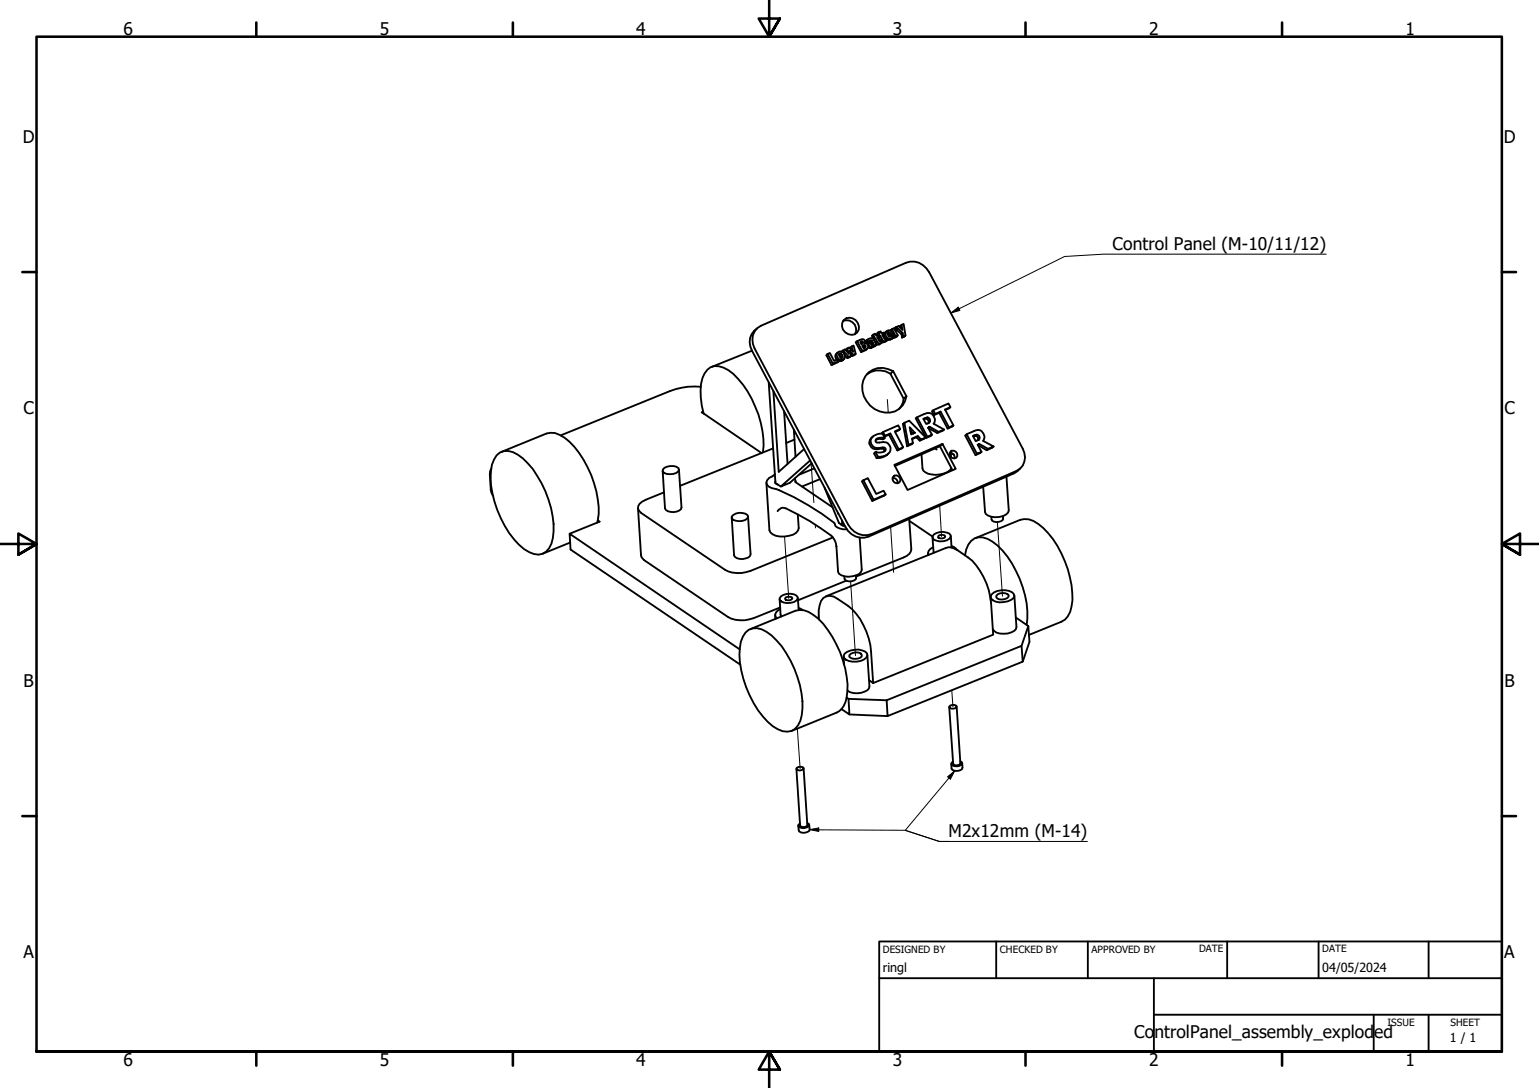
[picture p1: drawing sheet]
<svg xmlns="http://www.w3.org/2000/svg" width="420mm" height="297mm" viewBox="0 0 420 297" stroke-linecap="round" stroke-linejoin="round" font-family="sans-serif">
<!-- layer: Tweak Trail (ISO) -->
<path d="M242.3 109.1l.2 3.6M221.4 126.2l.8 11M243.6 130.5l.1 .5M222.6 143.2v.9M243.1 143.9l.9 12.4M217.7 198.9l.7 11M259.8 188.5l.4 4.5" fill="none" stroke="#000" stroke-width=".27"/>
<!-- layer: Visible (ISO) -->
<g fill="none" stroke="#000" stroke-width=".51">
<path d="M205.3 95.7l25.5 48.2a5 5 0 0 0 6.4 2.6l39.5-17.2 1.8-1.4M205.3 95.7l-11.1 4.5M206.7 89.6a4.5 4.5 0 0 0-1.4 6.1M206.8 89.6l.9-.7 39.6-17.2a5 5 0 0 1 6.4 2.6l25.5 48.2a4.3 4.3 0 0 1-1.7 6.1l-39.6 17.2a5.2 5.2 0 0 1-6.4-2.6l-25.5-48.1a4.7 4.7 0 0 1 .8-5.5zM225.9 96.6l-.3 .4 1.4 2.7 2-1.1M225.9 96.6l.7-.2 1.1 2.1 1-.4 .3 .5-1.6 .7zM227.4 99.3l-.4 .4M228.5 96.5a1.22 1.22 0 0 1 1.9-.2 1.22 1.22 0 0 1-.3 1.9 1.35 1.35 0 0 1-1.6-1.7zM228.7 96.3a1.17 1.17 0 0 0-.2 1.9M229 96.8l.4 .2 .3 .8M229.1 96.6l.3-.2 .5 .6v.7l-.5-.2zM230.1 95.7l1.6 1.8-.4 .3"/>
<path d="M230.2 87.6a2.59 2.59 0 0 1 2.9 .7 2.59 2.59 0 0 1 .3 2.9M230.3 87.4a2.51 2.51 0 0 1 3.4 .1 2.51 2.51 0 0 1 .3 3.3 2.52 2.52 0 0 1-3.3-.1 2.52 2.52 0 0 1-.4-3.3zM230.4 98a1.4 1.4 0 0 1-1.4 .6M230.6 97l.7 .8 1-.7-.6 .4M231.3 95.1l.4 1.5-1-1.2-1 .6M232.2 96.8l.4 .4 1-.6-.6 .3M232.2 95.3l-.1-.3 .9-.7 .6 2.3M232.3 97.1l-.3-1.4 1 1.2-.4 .3M232.5 94.6l.4 1.5-1.1-1.2-.8 .5 .1 .4M234 93.1l-.4 .4 1.5 2.6 1.7-.9M234 93.1l1.2-.5a.75 .75 0 0 1 .8 .3 .75 .75 0 0 1 .1 .8 .84 .84 0 0 1 .9 .7 .84 .84 0 0 1-.6 1l-1 .4zM235.3 93.2a.35 .35 0 0 1 .3 .4 .35 .35 0 0 1-.3 .3"/>
<path d="M235.3 93.2l-.4 .1 .2 .7 .2-.1M235.3 93.2l-.4 .3 .4 .4M235.4 94.4l.6-.2 .3 .5-.5 .3zM235.4 95.8l-.3 .3M235.6 94.5l.4 .2v.3M236 94.2l-.5 .3M236.6 93.6l.4-.3zM236.7 92.8a1.35 1.35 0 0 1 1.9 0l.7 1.3M236.9 93.3l-.2-.5-.4 .4 .3 .4M237 93.3l.7-.4 .4 .2a.81 .81 0 0 0-.9 1 .81 .81 0 0 0 1.3 .4l.1-.3-.2 .5M237.4 93.5l-.5 .5M237.6 93.3h-.6"/>
<path d="M237.9 93.8h-.1M238.1 94.2l-.2-.4 .4-.3 .1 .3-.3 .4M238.3 93.5l-.4 .2-.1 .3 .3 .2 .3-.4M238.4 94.5l-.6 .5-.8-.1M238.4 91.4l.3 .5-.6 .4M238.5 92l.2 .4-.2 .2M238.7 94.3l.6-.2-.3 .4-.6 .2-.1-.1M238.7 92.4h.3l-.4 .3 .5 .9a.69 .69 0 0 0 1 .4l.8-.6-.2-.5-.2 .2M239 92.4l.7 1.2 .3 .2 .9-.4M239.6 92.3l.5-.4-.6 .2 .6 1 .5-.1M239.8 92.1h.2l.5 1M239.8 90.7l-.3 .3 .1 .5"/>
<path d="M239.9 91.4h-.1M240.1 91.9l-.3-.5-.5 .3-.3-.6-.9 .6 .2 .5M240.1 91.8l-.3 .4M240.3 91.7l.8 1.4h.8l.4-.3M240.3 91.7l-.2 .1-.2-.4 .2-.1-.3-.6 .6-.2 .3 .5 .5-.2 .3 .4-.6 .3 .6 1 .3 .1 .2-.2M240.3 91.7l-.3 .4M241.4 91.4l.1 .7 .3 .4M241.5 91.2l-.5 .4M242 92.4l.3 .4M242 90.5l-.6 .6M242 92.4l-.1 .1M242.3 91l.3 .2"/>
<path d="M242.3 92.8a1.64 1.64 0 0 1-1.4 .7M242.4 90.7l.6 .2-.7 .3zM243.4 91.9l.4-.5 .4 .5-.6 .5M243.5 89.8l1 2-.3 .4M243.6 91.6l-.5 .3-.6-.3 1.3-.5-1.2 .6M243.6 91.2l.2 .2M243.6 91.6l-.1 .2M243.8 91.1a1.05 1.05 0 0 0-1.1-.9 1.05 1.05 0 0 0-1 1 1.35 1.35 0 0 0 .8 1.2 1.35 1.35 0 0 0 1.5-.3M243.8 91.4l-.2 .2M244 92.1l-.9 .6-.8 .1M244.5 89.4l-.3 .3M244.5 91.8l.6-.2-.9 .6-.1-.3"/>
<path d="M244.7 90.2l-.2 .1M244.9 90.1l1.2 1.2 .2 .9 .9-.6-.6 .3M245 89.9l-.6 .3 .7 1.4M245 89.9l-.3 .3 .3-.3-.3-.6 1.7 1.6-.3 .4M245.9 89.5l-.2-.5 1-.6 .5 3.2M246.1 88.7l.3 1.4-1-1.1-.8 .3-.4 .5-.1-.2-.6 .2-.3 .5M246.4 90.9l.2 1-.3 .3M191.3 105.6a18.2 18.2 0 0 0-8.3 1.1l-29.9 12.2M192 112.4l-.4 .2 .5 .3M192.1 112.9a15.5 15.5 0 0 1 .2-10.9 3.7 3.7 0 0 1 5.2-1.6 19.5 19.5 0 0 1 8.7 10.6 23.8 23.8 0 0 1 2.1 12.5M192.1 112.9l15.8 10.8M209.9 104.4l1.8 27.5"/>
<path d="M211.1 106.8l1.5 22 6.9-6.2M214.1 112.3l.9 14.4M216.7 117.3l.5 7.3M238.3 119.2a1.85 1.85 0 0 0-.9 2.2 1.85 1.85 0 0 0 2 1.3l1.6-.2 .4 .3v.5M241 119.9l-.8-.1-1.1 .3M241 118l4.2-1.9 .5 1-1.4 .7 2.3 4.3-1.2 .6-2.3-4.4-1.5 .7zM241 118l-.3 .3M241.4 119.2l1.3-.5 2.3 4.3 1.6-.9M241.4 119.6h-1.8a.6 .6 0 0 0-.6 .6 .6 .6 0 0 0 .6 .6h.4a2.12 2.12 0 0 1 3.1 1.5 2.75 2.75 0 0 1-3.4 2.4M241.4 119.6h.2l-.7-1.3a3.1 3.1 0 0 0-3.2 2.1 2.17 2.17 0 0 0 3.3 1.8 .65 .65 0 0 1 .8 .6 2.21 2.21 0 0 1-2.8 .6M241.4 119.6l-.4 .3M241.6 119.6l-.6 .3"/>
<path d="M241.6 119l-.2 .2M243.1 102a5.7 5.7 0 0 0-6.4 .2M243.1 118.3l-.4 .4M243.8 101.3a5.4 5.4 0 0 0-6.6 .3 5.4 5.4 0 0 0-1.4 6.6 6.6 6.6 0 0 0 9.7 3.4l.9-.9 .7-1.2 .4-1.3M243.8 101.3l-.7 .7 3.6 6.8 .8-.6M243.8 101.3l3.7 6.9M245.7 117.1l-1.3 .8M246.7 108.8l-.2 1.1-1.1 1.8M246.9 115.4l-.4 .3 1.1 6.1 1.6-.8M246.9 115.4l1.3-.5 4.5 4.5-1.2 .6-.9-1-1.6 .7 .2 1.3-1.2 .5zM248.3 116.6l1.4 1.6-1 .4zM248.5 117.6l.8 .8"/>
<path d="M250.4 113.9l2.8 5.3-.3 .4M250.6 119l-.4 .4M252.1 114.3l1.1-.3a.84 .84 0 0 1 .5 1.4l-.8 .3zM252.7 119.4l-1.6 .9-.9-.9-1.2 .5M252.9 114.3a.93 .93 0 0 1 .6 1.2M252.9 114.3l-.7 .2M253.2 114l-.3 .3M253.8 116.5l2.4 1.4-.3 .3M254.8 112l.5 1-.3 .3M256.2 117.9l1.5-.6-1.8 .9-2.4-1.3 .3-.4-.4 .3 1 1.9M256.4 112.7l.4-.3-1.5 .6M256.8 112.4l2.3 4.3-.4 .3"/>
<path d="M257.7 117.3l-2.8-1.6a1.87 1.87 0 0 0-.2-2.4 1.87 1.87 0 0 0-2.4-.3l-2.3 1.2 2.9 5.4 1.2-.6 .3-.3-1.2 .5M258.1 111.9l1.4-.7-1.5 .6 2.3 4.3M259.5 111.2l-.5-1-4.2 1.8-.4 .3 .6 1 1.4-.6 2.3 4.3 1.6-.9-1.2 .6M263.9 118.5l-.4 .4 2.8 5.4 1.7-.9M263.9 118.5l2-.8a1.87 1.87 0 0 1 2.4 .3 1.87 1.87 0 0 1 .1 2.4l2.9 1.5-1.6 .6-2.4-1.3-.4 .2 1.1 2-1.3 .5zM265.6 119a1.17 1.17 0 0 1 1.7 0l.1 .8-1 .6zM266.3 119a.88 .88 0 0 1 .7 1.1M266.3 119l-.6 .2M266.7 118.7l-.4 .3M133.7 129.5l.3 4.3 .6 1.5M134.1 127.9l-.3 .8 .1 1.7M135.6 124.3a4.1 4.1 0 0 1 5.8-.2 21.5 21.5 0 0 1 7.5 10.1 22.4 22.4 0 0 1 1.7 14.2 3.9 3.9 0 0 1-6.1 2.3 21.1 21.1 0 0 1-8.7-11.5 21.5 21.5 0 0 1-1.5-12.3z"/>
<path d="M136.9 123.4l12.3-5.1a5.1 5.1 0 0 1 4.9 1.2 26.6 26.6 0 0 1 9.1 16.8l.2 2.1-.2 3.7M174.2 138.7l.8 12.9 .5 .9 23.3 16a8.6 8.6 0 0 0 6.9 .3l7.3-3M181.3 134.4l-5 2a2.57 2.57 0 0 0-2.1 2.5l.9 1.2 22.8 15.5a8.5 8.5 0 0 0 7 .3l22.5-9.2M181.4 127.7a3.7 3.7 0 0 1 3.8 .1l.2 .5a2.19 2.19 0 0 1-2.5 1.2l-.9-.1-1.1-.7 .1-.5zM185.4 128.2l.7 10.3a1.96 1.96 0 0 1-2.2 1.3 2.18 2.18 0 0 1-2.4-1l-.6-10.3M209.2 131.8l.9 13a2.9 2.9 0 0 0 2.9 1.7 7.2 7.2 0 0 0 4.4-1l.5-.7 .2-.6-.3-3.8M211.1 122.4l-25.4 10.2M211.6 129.5l-.7 .5a1.78 1.78 0 0 0-1.5 2.3l.5 .6a38.8 38.8 0 0 1 10.8 5.1l3.6 2.3 3.5 2.6a1.55 1.55 0 0 0 1.6 1.4l1.8 .2M211.7 131.4l-.1 .3 .7 .6M212 132.1l1.2 .7M212.3 139.6l.3-.4a1.64 1.64 0 0 1 2-.4 58.1 58.1 0 0 1 12.9 8l.5 .9 .3 1.4M216.9 120l-2.3 1"/>
<path d="M217 130.6l.2 1 10.1 6.9M217.2 131.3v.3M221.2 125.7l-8 7.1 2.4-1 6-5.3M222.3 127.9l-4.1 1.7M223.9 130.8l-5 2M225.1 133.1l3.9 9.7 .9 .6v-1.3M235.7 131.1l-.4 .3 2.8 5.4 3.7-1.8M235.7 131.1l1.2-.6 2.3 4.4 2-.9 .6 1-3.3 1.4zM238.5 136.4l-.4 .4M239 123.4l-.4 .4 .7 1.3M239 123.4l.7 1.3M239.7 124.7l-.4 .4"/>
<path d="M241.7 123l-.2 .2M242.5 123.8l-1.2 .9-2 .4M243.7 130.5a1.24 1.24 0 0 1 1.3 1.4M243.8 130.2l.4-.4a1.2 1.2 0 0 1 1.4 .5 1.2 1.2 0 0 1-.1 1.4 1.2 1.2 0 0 1-1.4-.1 1.2 1.2 0 0 1-.3-1.4zM244.2 126.9l13.1-5.7 3.6 6.8-13.1 5.8zM245.4 122.7l-.4 .3M248 121.5l-.4 .3M251.5 120l-.4 .3M251.6 124.1l.2 3.8a2.54 2.54 0 0 0 2.5 1.6 5.4 5.4 0 0 0 5.4-1.7M255.3 122.4l.4 .3M256.6 121.8l-12.3 5.4M257.3 121.2l-.7 .6 3.4 6.6"/>
<path d="M259.3 123.7a1.17 1.17 0 0 1 1.3 1.4M259.6 123.7l.1 1.1M259.7 123.7l.7 .4M259.8 123a1.23 1.23 0 0 1 1.3 .5 1.23 1.23 0 0 1 0 1.5 1.16 1.16 0 0 1-1.6-.3 1.16 1.16 0 0 1 .3-1.7zM266.7 123.9l-.4 .4M267 121.5l2.4 1.4 1.9-1M267.3 121.2l-.3 .3M269.7 122.5l-.3 .4M274.8 130.1l.6 9.3a2.62 2.62 0 0 1-2.6 1.7 4.5 4.5 0 0 1-3.7-.8l-.7-7.4M155.6 148.1l-7.5 3.1M163.2 142.1l.5 .3-8.2 3.3M163.2 142.1l-.1 .6"/>
<path d="M200.2 140.6a3.4 3.4 0 0 1 3.9 0l.1 .5a2.19 2.19 0 0 1-2.5 1.2l-1.5-.4-.4-.4v-.5zM204.2 141l.7 10.3-.1 .5a3.3 3.3 0 0 1-4.1 .3l-.3-.5-.6-10.3M228.3 149.1h.1M228.9 140.2h.1M229.6 143.2l1.1 .5M231 158.5l-13.1 5.4M233.7 157.1v.7a2.01 2.01 0 0 1-3.1 .2l-.1-.7M234.7 146.7l.6 8.9a2.45 2.45 0 0 1-2.6 1.7 4.2 4.2 0 0 1-3.7-.7l-.2-.6-.5-6.9M248.2 141.7l.6 8.2a2.66 2.66 0 0 1-2.1 2.3l-13 5.2M248.3 142.2l6.3 4.3M253.4 151.1v.5M254.6 146.7l.3 4.2"/>
<path d="M254.8 149.4a1.64 1.64 0 0 0-1.3 2.1M255 145.9a3.6 3.6 0 0 1 4.5 .2 1.73 1.73 0 0 1-1.9 1.7 3.2 3.2 0 0 1-3-.9v-.5zM256.3 146.2a1.28 1.28 0 0 1 1.8 .3 1.2 1.2 0 0 1-2 0zM259.6 146.4l.2 3.1M259.8 149.1l.6 .2 .8 .8M263.5 151.6a5.1 5.1 0 0 1 3.6-4.9 7 7 0 0 1 5.3 2.3 27.3 27.3 0 0 1 7.9 21.6M266.3 146.9l12.3-5a5.1 5.1 0 0 1 4.9 1.2 27.2 27.2 0 0 1 9.3 20.7 6.6 6.6 0 0 1-3 5.9l-8.9 3.6M273.8 140.9l.1 .7a1.96 1.96 0 0 1-3.2 .2l-.1-.7M201.9 177.3l-46.4-31.6 .3 4.3 46.3 31.5M203.5 172.7a4.1 4.1 0 0 1 5.8-.2 25.9 25.9 0 0 1 9.5 16.8 14.1 14.1 0 0 1-.9 8.7 3.8 3.8 0 0 1-5.5 1.1 21.1 21.1 0 0 1-8.7-11.5 21.6 21.6 0 0 1-1.5-12.4l.6-1.4zM204.9 171.8l12.3-5.1a5.1 5.1 0 0 1 4.9 1.2 24.7 24.7 0 0 1 8 12.4 22.5 22.5 0 0 1 1 10.1M211.6 167.9l.1 1.1"/>
<path d="M212.9 163.6l.2 4.3 .2 .4M213 166.3a1.57 1.57 0 0 0-.9 2.5M213.2 162.8a3.5 3.5 0 0 1 4.5 .2l.1 .5a3.6 3.6 0 0 1-4.9 .3v-.5zM214.5 163.1a1.39 1.39 0 0 1 1.8 .3 1.27 1.27 0 0 1-2 0zM217.8 163.2l.3 3.3M218 166l1.1 .5M223.6 169.1a9.6 9.6 0 0 1 .6-5 2.81 2.81 0 0 1 4.5-.6 17.3 17.3 0 0 1 9.1 14.4l.6 8.6M225.5 162.8l32.8-13.2a3.3 3.3 0 0 1 3.1 .6 17.9 17.9 0 0 1 9.2 14.4l.5 8.7-32.7 13.2M230.3 179.2l.1 2.3M230.6 178.4a5.5 5.5 0 0 1 5.6-.5l.5 .5a1.84 1.84 0 0 1-1.8 2.1 4.6 4.6 0 0 1-4.5-.9l-.1-.6zM231.9 178.9a2.3 2.3 0 0 1 3.4-.1 1.37 1.37 0 0 1-1.9 1.1l-1.2-.3-.4-.4zM236.8 178.8l.6 8.6a2.26 2.26 0 0 1-2.3 1.8 4.7 4.7 0 0 1-3.7-.6"/>
<path d="M270.4 163l.1 .9M270.8 162.2a5.1 5.1 0 0 1 5.6-.5l.4 .5 .1 .6a3.3 3.3 0 0 1-3 1.6 3.4 3.4 0 0 1-3.3-1l-.2-.6zM272 162.6a2.46 2.46 0 0 1 3.4-.1 1.55 1.55 0 0 1-1.8 1.2l-1.4-.3-.2-.4zM276.9 162.5l.6 8.7a2.43 2.43 0 0 1-2.4 1.8 4 4 0 0 1-4.1-1.2M277.3 168.6l3 2M280.3 170.6l.4 .3 .4 4.3-1.9 5.4M280.7 170.9l-1.8 5.4M229.7 193.6l-1.3 .9-12.3 5.1M230.3 181l.1 .1M231.1 190.4l-.3 1.3-1.1 1.9M231.1 190.4l.5 .4 .3 4.3-2.2-1.5M231.6 190.8l10.5 .4"/>
<path d="M231.9 195.1l10.4 .4M237.3 185.7l1.1 .8M242.1 191.2l36.8-14.9 .3 4.3-36.9 14.9zM259.4 192.6a1.21 1.21 0 0 1 1.8 .4 1.25 1.25 0 0 1-2.1 0zM261.2 192.9l1 15.5a1.21 1.21 0 0 1-2 .1l-1.1-15.5M217.5 209.7a1.58 1.58 0 0 1 1.9 0 1.17 1.17 0 0 1-2 .3zM219.4 209.8l1 15.5a1.21 1.21 0 0 1-2 .1l-1-15.5M262.1 207.8l.5 .3 .1 .4a2.01 2.01 0 0 1-3 .1l.1-.3 .4-.4M262.7 208.3l.1 1.3a1.85 1.85 0 0 1-3 .3l-.1-1.4M220.4 224.7l.5 .3v.3a1.94 1.94 0 0 1-3 .2l.1-.3 .4-.4M220.9 225.2l.1 1.3a1.82 1.82 0 0 1-2.4 .8l-.5-.6-.2-1.3"/>
</g>
<g fill="#000">
<circle cx="229.7" cy="96" r=".25"/>
<circle cx="236.1" cy="93.7" r=".25"/>
<circle cx="267" cy="120.1" r=".25"/>
<circle cx="229.7" cy="143.2" r=".25"/>
</g>
<!-- layer: Border (ISO) -->
<g fill="none" stroke="#000" stroke-width=".7">
<path d="M70 6.1v3.9M140 6.1v3.9M210 0v10l-2.9-4.9h5.8l-2.9 4.9 2.9-4.9M280 6.1v3.9M350 6.1v3.9M6.1 74.3h3.9M410 74.3h3.9M0 148.5h10l-5-2.8v5.7l5-2.9-5 2.9M420 148.5h-10l5-2.8v5.7l-5-2.9 5 2.9M6.1 222.8h3.9M410 222.8h3.9M10 287.1v-277.1h400v277.1h-400h400"/>
<path d="M70 287.1v3.8M140 287.1v3.8M212.9 292l-2.9-4.9 2.9 4.9h-5.8l2.9-4.9v9.9M280 287.1v3.8M350 287.1v3.8"/>
</g>
<!-- layer: Title (ISO) -->
<path d="M240 257h170v30.1h-170zM272 257v10.1M297 257v10.1M335 257v10.1M360 257v10.1M390 257v10.1M240 267.1h170M315 277h95M315 267.1v20M375 277v10.1M390 277v10.1" fill="none" stroke="#000" stroke-width=".51"/>
<!-- layer: Sketch Geometry (ISO) -->
<path d="M256.5 138l.5 8.5M214.2 146.5l1.1 16.9M232.2 158.7l1.4 20.3M272.3 142.5l1.4 20.3" fill="none" stroke="#000" stroke-width=".27"/>
<!-- layer: Symbol (ISO) -->
<path d="M362.1 69.4h-60.9l-10.6 .6-31 15.5M259.6 85.5l2-1.6 .5 .9zM258.7 212.1l2-1.7-1.2 2.3zM260.7 210.4l-13.6 16.3 9.4 3h2.5M221 226.5l2.5-.5v1zM221 226.5l26.1 .2 9.3 3h40.5" fill="none" stroke="#000" stroke-width=".27"/>
<path d="M259.6 85.5l2-1.6 .5 .9zM258.7 212.1l2-1.7-1.2 2.3zM221 226.5l2.5-.5v1z" fill="#000"/>
<g font-size="4.8">
<text x="33.7" y="9.6">6</text>
<text x="103.7" y="9.6">5</text>
<text x="173.7" y="9.6">4</text>
<text x="243.7" y="9.6">3</text>
<text x="313.7" y="9.6">2</text>
<text x="383.7" y="9.6">1</text>
<text x="6.2" y="38.9">D</text>
<text x="410.5" y="38.9">D</text>
<text x="303.7" y="68.1">Control Panel (M-10/11/12)</text>
<text x="6.4" y="113.1">C</text>
<text x="410.7" y="113.1">C</text>
<text x="6.4" y="187.4">B</text>
<text x="410.7" y="187.4">B</text>
<text x="259" y="228.5">M2x12mm (M-14)</text>
<text x="6.4" y="261.7">A</text>
<text x="410.7" y="261.7">A</text>
<text x="309.6" y="283.4">Co</text>
<text x="315.2" y="283.4">ntrolPanel_assembly_explod</text>
<text x="375.2" y="283.4">ed</text>
<text x="33.7" y="290.9">6</text>
<text x="103.7" y="290.9">5</text>
<text x="173.7" y="290.9">4</text>
<text x="243.7" y="290.9">3</text>
<text x="313.7" y="290.9">2</text>
<text x="383.7" y="290.9">1</text>
</g>
<g font-size="3.4">
<text x="241" y="265.4">ringl</text>
<text x="361" y="265.5">04/05/2024</text>
<text x="395.9" y="284.6">1 / 1</text>
</g>
<g font-size="2.7">
<text x="241" y="260.1">DESIGNED BY</text>
<text x="273" y="260.1">CHECKED BY</text>
<text x="298" y="260.1">APPROVED BY</text>
<text x="327.3" y="260">DATE</text>
<text x="361" y="260">DATE</text>
<text x="378.8" y="280.1">ISSUE</text>
<text x="396" y="280.1">SHEET</text>
</g>
</svg>
